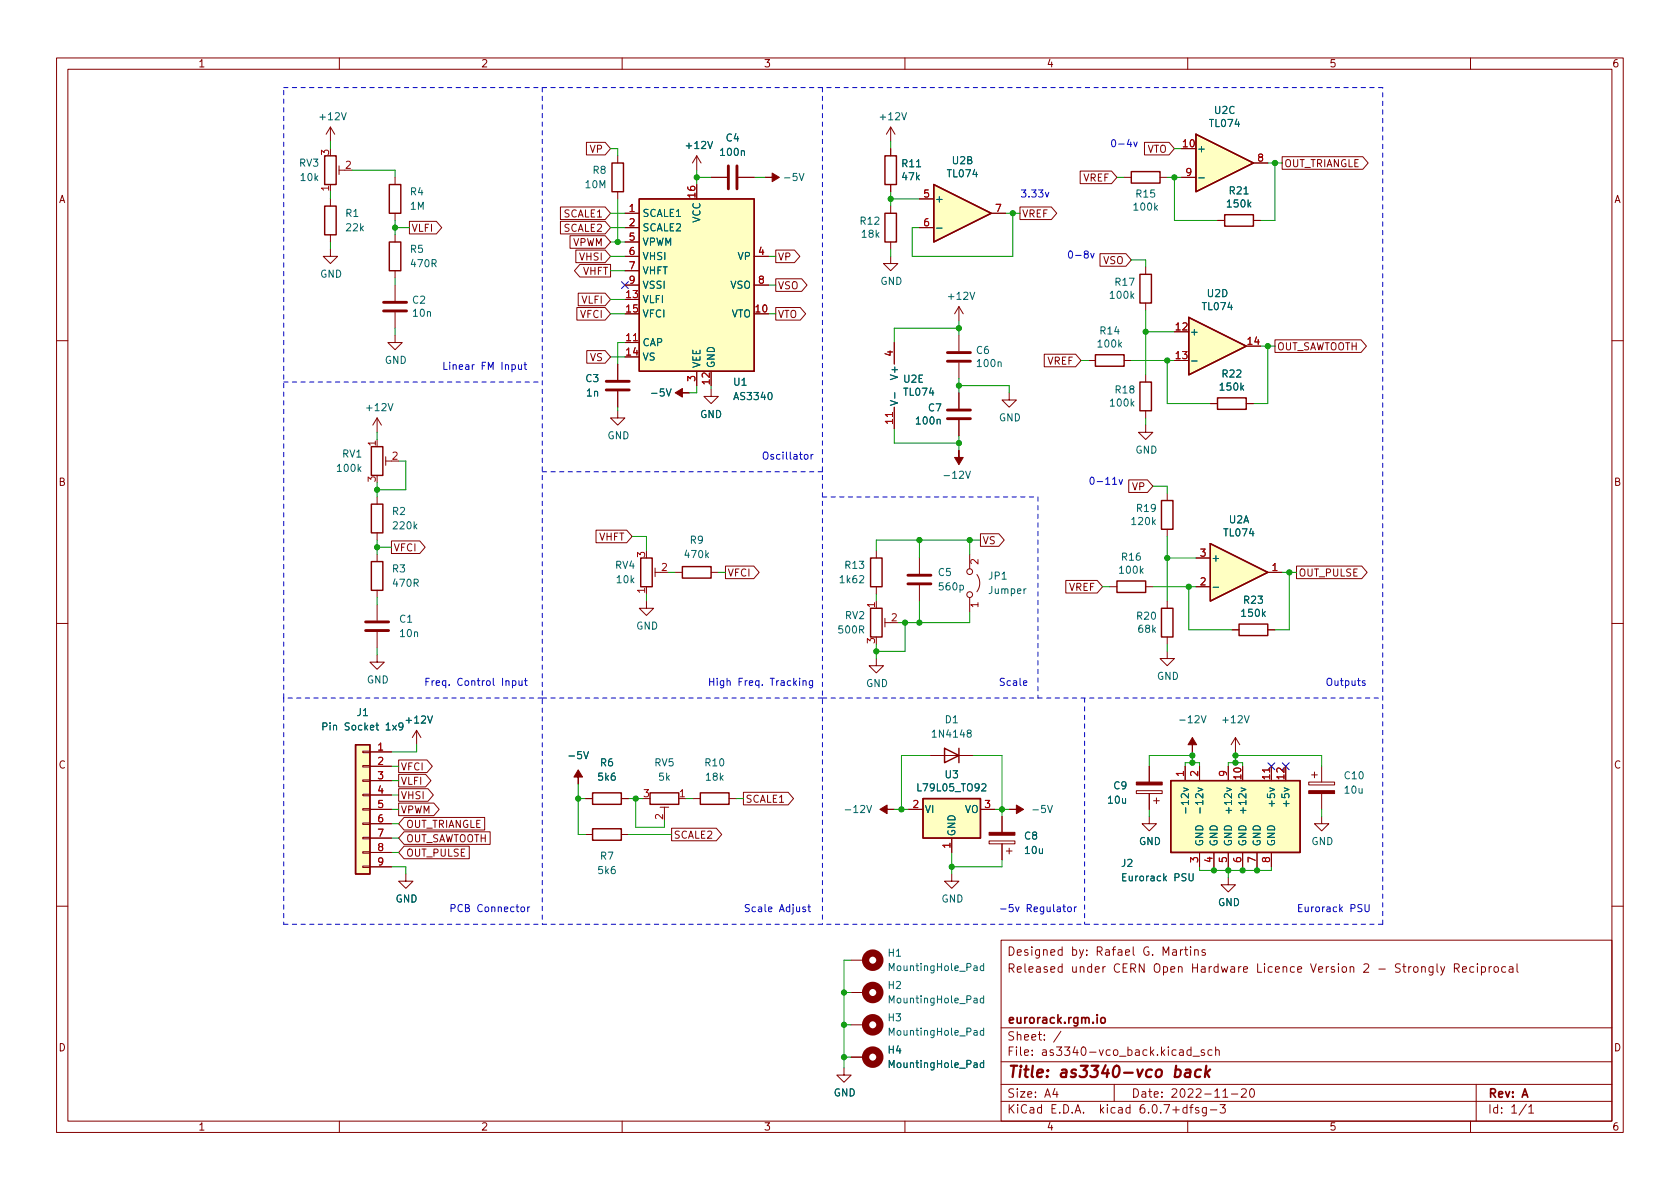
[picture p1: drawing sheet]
<svg xmlns="http://www.w3.org/2000/svg" width="297mm" height="210mm" viewBox="0 0 297 210" stroke-linecap="round" stroke-linejoin="round" font-family="sans-serif">
<g fill="none" stroke="#840000" stroke-width=".18">
<path d="M10 10.2h277v190.1h-277zM12 12.2h273v186.1h-273zM60 10.2v2M110 10.2v2M160 10.2v2M210 10.2v2M260 10.2v2M58.4 22.5l-.7 1.2M58.4 22.5v2.5M58.4 35.2v1.2M58.4 22.5l.8 1.2M59.9 29.3v1.6"/>
<path d="M59.9 30.1h1.1M69.8 31.4v1.2M69.8 37.7v1.3M72.4 39.1h4.8l.9 1.2-.9 1.1h-4.8zM99.1 39.1h7.9l.9 1.2-.9 1.1h-7.9zM99.1 36.6h7.9l.9 1.1-.9 1.1h-7.9zM103.7 25.2h3.3l.9 1.1-.9 1.1h-3.3zM109.2 27.6v1.2M109.2 33.9v1.3M110.5 37.7h2.5M123.2 27.6l-.8 1.2M123.2 27.6v2.5"/>
<path d="M123.2 27.6l.8 1.2M125.7 31.4h2.8M130.6 31.4h2.7M157.5 22.5v2.5M157.5 26.3v1.3M157.5 32.6v1.3M157.5 36.4v1.3M157.5 22.5l-.8 1.2M157.5 22.5l.7 1.2M162.6 35.2h2.5M175.3 37.7h2.5M180.3 36.6h5.6l.9 1.1-.9 1.1h-5.6z"/>
<path d="M191 30.3h5.5l1 1.1-1 1.1h-5.5zM198.8 31.4h1.2M202.4 25.2h4.3l.9 1.1-.9 1.1h-4.3zM205.1 31.4h1.3M208.9 31.4h2.6M215.3 39h1.2M221.6 28.8h2.6M221.6 39h1.3M226.7 27.7h14.3l.9 1.1-.9 1.1h-14.3zM58.4 44.1v1.2h1.3l-1.3 1.3-1.3-1.3h1.3M58.4 41.5v1.3M69.8 59.3v1.3h1.3l-1.3 1.2-1.2-1.2h1.2"/>
<path d="M69.8 41.5v1.3M69.8 47.9v1.2M69.8 50.4v2.8M69.8 55.2v2.8M100.8 41.7h6.2l.9 1.1-.9 1.1h-6.2zM101.8 44.2h5.2l.9 1.1-.9 1.1h-5.2zM102 54.4h5l.9 1.1-.9 1.1h-5zM102.2 51.8h4.8l.9 1.2-.9 1.1h-4.8zM102.5 46.8h5.4v2.2h-5.4l-.9-1.1zM110.5 40.3h2.5M110.5 45.3h2.5M110.5 42.8h2.5"/>
<path d="M110.5 47.9h2.5M110.5 50.4h2.5M133.3 45.3h2.6M133.3 50.4h2.6M137.2 54.4h4.3l1 1.1-1 1.1h-4.3zM137.2 44.2h3.3l.9 1.1-.9 1.1h-3.3zM137.2 49.3h4.5l1 1.1-1 1.1h-4.5zM157.5 45.3v1.3h1.2l-1.2 1.3-1.3-1.3h1.3M157.5 42.8v1.3M162.6 40.3h2.5M169.5 54.2v2.6M169.5 59.3v2.8"/>
<path d="M169.5 54.2l-.7 1.3M169.5 54.2l.8 1.3M194.5 44.9h4.6l.9 1.1-.9 1.1h-4.6zM202.6 47.2v1.3M202.6 53.6v1.3M10 60.2h2M66.7 73.9l-.8 1.3M66.7 73.9v2.5M66.7 73.9l.7 1.3M103.7 62h3.3l.9 1.1-.9 1.1h-3.3zM109.2 72.6v1.3h1.3l-1.3 1.3-1.3-1.3h1.3M109.2 64.4v2.8"/>
<path d="M109.2 69.2v2.8M110.5 60.6h2.5M123.2 65.7v2.5M125.7 68.8v1.3h1.3l-1.3 1.3-1.2-1.3h1.2M158.1 60.6v3.8M158.1 72v3.8M169.5 64.1v2.8M169.5 69.5v2.8M169.5 74.3v2.8M178.4 69.5v1.2h1.3l-1.3 1.3-1.2-1.3h1.2M184.6 62.6h5.6l.9 1.1-.9 1.2h-5.6zM192.4 63.7h1.3"/>
<path d="M198.8 63.7h1.2M202.6 75.2v1.2h1.2l-1.2 1.3-1.3-1.3h1.3M202.6 66.3v1.3M202.6 72.6v1.3M214 71.4h1.3M220.3 71.4h1.3M225.4 60.1h15.3l.9 1.1-.9 1.1h-15.3zM285 60.2h2M66.7 87.9v1.2M66.7 94.2v1.3M66.7 98v1.3M68.2 80.8v1.5"/>
<path d="M68.2 81.5h1M69.2 95.7h5l1 1.1-1 1.1h-5zM105.4 93.8h5.4l1 1.1-1 1.1h-5.4zM154.9 97.4v1.3M162.6 98.7v2.8M171.4 98v2.6M173.4 94.4h3.2l1 1.1-1 1.1h-3.2zM199.6 84.9h3.3l.9 1.1-.9 1.1h-3.3zM206.4 87.2v1.3M206.4 93.6v1.3M211.5 98.7h2.5M10 110.2h2"/>
<path d="M66.7 115.8v1.3h1.2l-1.2 1.3-1.3-1.3h1.3M66.7 104.4v1.3M66.7 106.9v2.8M66.7 111.8v2.7M114.3 106.3v1.3h1.3l-1.3 1.2-1.3-1.2h1.3M115.8 101.2h1M115.8 100.5v1.5M119.4 101.2h1.2M125.7 101.2h1.3M128.3 100.1h5l.9 1.1-.9 1.1h-5zM154.9 116.5v1.2h1.3l-1.3 1.3-1.2-1.3h1.2M154.9 103.8v1.2"/>
<path d="M156.5 109.3v1.6M156.5 110.1h1M162.6 103.5v2.8M171.4 105.7v2.5M172.7 101.6a2.54 2.54 0 0 1 0 3M188.4 102.6h5.6l.9 1.2-.9 1.1h-5.6zM196.2 103.8h1.3M202.6 103.8h1.2M206.4 115.2v1.3h1.2l-1.2 1.2-1.3-1.2h1.3M206.4 106.3v1.3M206.4 112.6v1.3M211.5 103.8h2.5"/>
<path d="M217.8 111.4h1.3M224.2 101.2h2.5M224.2 111.4h1.2M229.2 100.1h11.6l.9 1.1-.9 1.1h-11.6zM285 110.2h2M64.1 137.9h1.3v.3h-1.3zM64.1 135.4h1.3v.2h-1.3zM64.1 132.8h1.3v.3h-1.3zM65.4 133h3.8M65.4 135.5h3.8M65.4 138h3.8M70.5 136.9h4.7l1 1.1-1 1.2h-4.7z"/>
<path d="M70.5 134.4h5l.9 1.1-.9 1.1h-5zM70.5 139.5h5.2l.9 1.1-.9 1.1h-5.2zM73.7 129.2l-.8 1.2M73.7 129.2v2.5M73.7 129.2l.7 1.2M164.5 133.6h7.6M200.9 139.8h4.6v.5h-4.6zM203.2 135.5v2.8M209.5 135.5v2.5M212.1 135.5v2.5M217.2 135.5v2.5M218.4 130.4l-.7 1.3"/>
<path d="M218.4 130.4v2.6M218.4 130.4l.8 1.3M224.8 135.5v2.5M231.4 138.3h4.6v.5h-4.6zM231.9 137h1M232.4 136.5v1M233.7 135.5v2.8M64.1 153.2h1.3v.2h-1.3zM64.1 150.6h1.3v.3h-1.3zM64.1 148.1h1.3v.2h-1.3zM64.1 145.5h1.3v.3h-1.3zM64.1 143h1.3v.3h-1.3z"/>
<path d="M64.1 140.5h1.3v.2h-1.3zM65.4 143.1h3.8M65.4 140.6h3.8M65.4 145.7h3.8M65.4 148.2h3.8M65.4 150.7h3.8M65.4 153.3h3.8M70.5 142h6.2l1 1.1-1 1.1h-6.2zM71.4 147.1h15.3v2.2h-15.3l-.9-1.1zM71.4 144.6h14.3v2.2h-14.3l-.9-1.1zM71.4 149.6h11.6v2.3h-11.6l-.9-1.2zM71.8 154.6v1.2h1.2l-1.2 1.3-1.3-1.3h1.3"/>
<path d="M103.5 147.6h1.3M103.5 141.2h1.3M109.9 147.6h1.2M109.9 141.2h1.2M116.7 142.7h1.5M117.5 142.7v1.1M118.7 146.5h8l.9 1.1-.9 1.1h-8zM122.6 141.2h1.2M128.9 141.2h1.3M131.4 140.1h8l.9 1.1-.9 1.1h-8zM160.7 143.1h2.5M168.3 154.6v1.2h1.2l-1.2 1.3-1.3-1.3h1.3"/>
<path d="M168.3 148.2v2.5M173.4 143.1h2.5M174.9 148.7h4.6v.5h-4.6zM177.2 144.4v2.8M177.2 149.2v2.8M177.9 150.5h1M178.4 150v1M203.2 144.4v1.3h1.3l-1.3 1.2-1.3-1.2h1.3M203.2 140.3v2.8M204 141.6h1M204.5 141.1v1M212.1 150.7v2.6"/>
<path d="M214.6 150.7v2.6M217.2 155.2v1.3h1.2l-1.2 1.2-1.3-1.2h1.3M217.2 150.7v2.6M219.7 150.7v2.6M222.2 150.7v2.6M224.8 150.7v2.6M233.7 144.4v1.3h1.2l-1.2 1.2-1.3-1.2h1.3M233.7 140.3v2.8M10 160.2h2M150.5 175.5h2.5M150.5 169.8h2.5M177 166.3h108v32h-108z"/>
<path d="M207.4 168h.5l.1 .9M208 168.3l-.5 .1a.29 .29 0 0 0-.2 .2 .29 .29 0 0 0 .2 .3h.5M208.7 167.9v1M209.1 167.9l-.2 .1-.2 .2M209.4 167.9h.6M209.6 167.4v1.3l.4 .2M210.5 167.4v.2M210.5 167.9v1M211.2 168.1l.2-.2 .4 .1 .1 .9M211.2 167.9v1M213.1 168l-.4-.1-.2 .2 .1 .3 .5 .1v.4h-.6M253.4 170.9v1.2l-.3 .3h-.4"/>
<path d="M253.4 171l-.5-.1-.3 .3v.4l.2 .3h.6M254.1 170.4v1.3l.2 .2M254.7 170.9l.4 1M255.4 170.9l-.5 1.4-.2 .1M257.1 171.2l.8-.1 .1-.2-.1-.3-.2-.2h-.6v1.5M257.5 171.2l.5 .7M258.6 171.4l.7-.1-.1-.3-.4-.1-.2 .2 .1 .8h.5M260.6 171l-.5-.1-.2 .3v.4l.1 .3h.6M261.2 170.4v.2M261.2 170.9v1M261.9 171l.5-.1 .2 .3v.4l-.1 .3h-.6M261.9 170.9v1.5"/>
<path d="M263.3 170.9v1M263.7 170.9l-.3 .1-.1 .2M264.3 171l.4-.1 .2 .3v.4l-.2 .3h-.4l-.2-.3v-.4zM266.2 171l-.4-.1-.3 .3v.4l.2 .3h.5M266.9 171h.5l.1 .9M267.5 171.3l-.5 .1a.29 .29 0 0 0-.2 .2 .29 .29 0 0 0 .2 .3h.5M268.2 170.4v1.3l.2 .2M285 160.2h2M60 198.3v2M110 198.3v2M149.2 188.8v1.3h1.3l-1.3 1.3-1.2-1.3h1.2M150.5 181.2h2.5"/>
<path d="M150.5 186.9h2.5M160 198.3v2M177 194.8h108M177 191.8h108M177 187.8h108M177 181.8h108M186.5 192.5l-.4 1h1M186.9 193v1M187.6 182.4l-1.3 1.9M197 191.8v3M209.9 195.9l-.5-.1-.3 .3v.4l.2 .3h.6M209.9 195.3v1.5"/>
<path d="M210 198.3v2M210.4 195.8h.5M210.6 185.7l-.5-.1-.2 .3v.4l.1 .3h.6M210.6 185.1v1.5M210.9 195.3l-.3 .2v1.3M210.9 186.8h1.2M211.9 195.9l-.3-.1-.2 .2v.3l.5 .1v.4h-.5M212.9 185.7l-.3-.1-.2 .2v.3l.5 .1v.4h-.5M213.3 195.8v1.2l-.3 .3h-.4M213.3 195.9l-.4-.1-.3 .3v.4l.1 .3h.6M214 196.3h1.1M214.3 185.7l-.4-.1-.3 .3v.4l.1 .3h.6"/>
<path d="M214.9 185.8l.2-.2 .4 .1 .1 .9M214.9 185.1v1.5M215.7 195.3h.9l-.5 .6 .5 .1v.7l-.2 .1h-.5l-.2-.1M216.2 194h.9M217.7 193.5h1.2M219.5 192.7l.6-.2 .2 .2 .1 .3-1 1h1M221.1 192.7l.2-.2a.81 .81 0 0 1 .6 .7 .81 .81 0 0 1-.3 .8h-.2a.81 .81 0 0 1-.3-1.3zM260 198.3v2M261 191.8v6.5M269.9 195.3l-1.3 1.9M270.3 195.8l.4-.5v1.5M270.3 196.8h.9"/>
<circle cx="171.5" cy="105.2" r=".51"/>
<circle cx="171.5" cy="101.1" r=".51"/>
</g>
<path d="M209.7 189.2l.2-.1 .5 .1v1.3M210.5 189.6l-.7 .1a.4 .4 0 0 0-.3 .3 .4 .4 0 0 0 .2 .5l.7-.1M212.3 189.2a.66 .66 0 0 0-1 .3v.6l.1 .3 .2 .1 .6-.1M213.3 188.5l-.3 2M213.3 189.7l.5 .8M214 189.1l-.9 .8" fill="none" stroke="#840000" stroke-width=".4"/>
<path d="M194.7 180.1l.2-.2 .4 .2 .1 .5-.1 .3h-.4l-.2-.1z" fill="none" stroke="#840000" stroke-width=".3"/>
<g fill="none" stroke="#840000" stroke-width=".51">
<path d="M128.8 29.3v4.1M130.3 29.3v4.1M67.8 55h4.1M67.8 53.5h4.1M107.2 69h4.1M107.2 67.4h4.1M167.5 74h4.1M167.5 72.5h4.1M167.5 63.9h4.1M167.5 62.4h4.1M64.6 111.5h4.1M64.6 110h4.1"/>
<path d="M160.5 103.2h4.1M160.5 101.7h4.1"/>
</g>
<g fill="none" stroke="#840000" stroke-width=".25">
<path d="M57.4 36.4h2v5.1h-2zM57.4 27.6h2v5h-2zM68.8 32.6h2.1v5.1h-2.1zM108.2 28.8h2v5.1h-2zM113 35.2h20.3v30.5h-20.3zM156.5 27.6h2v5h-2zM156.5 37.7h2v5.1h-2zM165.1 32.6l10.2 5.1-10.2 5.1zM200 30.3h5.1v2.1h-5.1zM211.5 23.7l10.1 5.1-10.1 5.1zM216.5 38h5.1v2h-5.1zM68.8 42.8h2.1v5.1h-2.1z"/>
<path d="M201.5 48.5h2.1v5.1h-2.1zM210.2 56.1l10.1 5.1-10.1 5.1zM65.7 79h2v5.1h-2zM193.7 62.7h5.1v2.1h-5.1zM201.5 67.6h2.1v5h-2.1zM215.3 70.4h5v2h-5zM65.7 89.1h2v5.1h-2zM65.7 99.3h2v5.1h-2zM113.3 98.7h2v5.1h-2zM153.9 98.7h2.1v5.1h-2.1zM205.4 88.5h2v5.1h-2zM214 96.1l10.2 5.1-10.2 5.1z"/>
<path d="M120.6 100.2h5.1v2h-5.1zM153.9 107.6h2.1v5h-2.1zM197.5 102.7h5.1v2.1h-5.1zM205.4 107.6h2v5h-2zM219.1 110.4h5.1v2h-5.1zM62.9 131.7h2.5v22.9h-2.5zM167 132.3l2.5 1.3-2.5 1.3zM169.5 132.3v2.6M207 138h22.9v12.7h-22.9zM104.8 146.6h5.1v2h-5.1zM104.8 140.2h5.1v2h-5.1zM114.9 140.2h5.1v2h-5.1z"/>
<path d="M123.8 140.2h5.1v2h-5.1zM163.2 141.2h10.2v7h-10.2z"/>
</g>
<g fill="#ffffc2" stroke="#ffffc2" stroke-width=".18">
<path d="M113 35.2h20.3v30.5h-20.3z"/>
<path d="M210.2 56.1l10.1 5.1-10.1 5.1z"/>
<path d="M214 96.1l10.2 5.1-10.2 5.1z"/>
<path d="M211.5 23.7l10.1 5.1-10.1 5.1z"/>
<path d="M165.1 32.6l10.2 5.1-10.2 5.1z"/>
<path d="M163.2 141.2h10.2v7h-10.2z"/>
<path d="M207 138h22.9v12.7h-22.9z"/>
<path d="M62.9 131.7h2.5v22.9h-2.5z"/>
</g>
<g fill="#840000" stroke="#840000" stroke-width=".18">
<path d="M135.3 31.4h1.2v-.8l1.3 .8-1.3 .7v-.7z"/>
<path d="M200.9 138.3h4.6v.5h-4.6z"/>
<path d="M210.8 130.4l.8 1.3h-.8v1.3v-1.3h-.7z"/>
<path d="M178.4 143.1h1.3v-.7l1.3 .7-1.3 .8v-.8z"/>
<path d="M231.4 139.8h4.6v.5h-4.6z"/>
<path d="M155.6 143.1l1.2-.7v.7h1.3h-1.3v.8z"/>
<path d="M169.5 79.6v1.3h.8l-.8 1.3-.7-1.3h.7z"/>
<path d="M174.9 147.2h4.6v.5h-4.6z"/>
<path d="M119.4 69.5l1.2-.8v.8h1.3h-1.3v.7z"/>
<path d="M102.2 136.1l.8 1.3h-.8v1.3v-1.3h-.7z"/>
</g>
<g fill="none" stroke="#840000" stroke-width="1.3">
<circle cx="154.3" cy="169.8" r="1.27"/>
<circle cx="154.3" cy="175.5" r="1.27"/>
<circle cx="154.3" cy="186.9" r="1.27"/>
<circle cx="154.3" cy="181.2" r="1.27"/>
</g>
<g fill="none" stroke="#006464" stroke-width=".18">
<path d="M212 31.5h.9M165.6 40.3h1M158.2 69.4v1M210.7 63.8h1M214.5 103.8h1M57.1 128.5l.6-.1 .1-.2v-.3l-.7-.1v1.3M71.2 128.4l-.2 .2-.4-.1-.1-.1 .1-.5 .4-.1 .2 .1a.84 .84 0 0 1-.3 1.2h-.3M209.6 142.8v1M210.2 154.5v1l.3 .3 .3-.1 .2-.2v-1M212.2 142.8v1M217.3 142.8v1M219.8 142.8v1"/>
<path d="M173.9 176.6l-.3-.1-.3 .2 .1 .6h.5M173.9 170.9l-.3-.1-.3 .2 .1 .6h.5M173.9 170.4v1.2M173.9 176.1v1.3M173.9 182.3l-.3-.1-.3 .3 .1 .5h.5M173.9 188l-.3-.1-.3 .3 .1 .5h.5M173.9 181.8v1.3M173.9 187.5v1.3"/>
</g>
<g fill="none" stroke="#0000c2" stroke-width=".18">
<path d="M184.8 34l.3 .9 .3-.9M200.5 25.1l.3 .9 .3-.9M192.8 44.8l.3 .8 .3-.8M90.5 64.5h.4l.2 .2-.1 .6h-.5M91.7 64.5v.8h.3l.2-.1M92.2 64.5v.8M92.6 64.5h.5M92.8 64.1v1.1l.3 .1M142.3 80.4h.3l.3 .2v.4l-.3 .2-.3-.1-.1-.1zM143.4 80.4v.8M143.8 80.4l-.4 .2M196.7 85.7h.7"/>
<path d="M197.9 84.8l.3 .9 .3-.9M92.9 119.9v1.1l.3 .2M141.4 119.9v.2M90.6 120.4h.4l.2 .2-.1 .6h-.5M90.6 120.4v1.2M91.8 120.4v.8h.3l.2-.1M92.3 120.4v.8M92.7 120.4h.5M141.4 120.4v.8M142 120.5l.2-.1h.3v.8M142 120.4v.8M143.7 120.4v1l-.3 .2h-.3"/>
<path d="M143.7 120.4h-.4l-.2 .2 .1 .6h.5M181 120.8l.6-.1-.1-.3h-.4l-.1 .1v.7h.5M241.3 120.4h-.3l-.1 .1v.2l.4 .1v.4h-.4M143 159.9v1.1l.3 .2M188.1 159.9v1.1l.3 .2M241.3 159.9v1.1l.3 .2h.2l.3-.2v-1.1M92.2 160.4h.3l.3 .2v.4l-.3 .2h-.3l-.1-.2zM93.3 160.4v.8M93.7 160.4l-.4 .2M142.4 160.4h-.3l-.2 .2 .1 .1 .4 .2v.3h-.5M142.8 160.4h.5M187.9 160.4h.5"/>
<path d="M188.9 160.4h.3l.2 .2v.4l-.2 .2h-.3l-.1-.2zM190 160.4v.8M190.3 160.4l-.3 .2"/>
</g>
<g fill="none" stroke="#0000c2" stroke-width=".18" stroke-dasharray=".8 .8">
<path d="M95.9 15.5v147.9M145.4 15.5v147.9M244.5 15.5h-194.3M50.2 67.6h45.7M95.9 83.4h49.5M145.4 83.4v-.6M145.4 87.9h38.1M183.5 87.9v35.5M50.2 123.4v40M50.2 123.4v-107.9M95.9 123.4h49.5M95.9 123.4h-45.7"/>
<path d="M145.4 123.4h38.1M183.5 123.4h61M191.8 123.4v40M50.2 163.4h45.7M95.9 163.4h148.6M244.5 163.4v-147.9"/>
</g>
<g fill="none" stroke="#009600" stroke-width=".18">
<path d="M58.4 25v1.3M58.4 33.9v1.3M62.2 30.1h7.6v1.3M69.8 39v2.5M107.9 26.3h1.3v1.3M107.9 37.7h2.6M109.2 35.2v7.6M123.2 31.4h2.5M123.2 30.1v2.5M133.3 31.4h2M157.5 35.2h5.1M157.5 25v1.3"/>
<path d="M157.5 33.9v2.5M177.8 37.7h2.5M179.1 37.7v7.6h-17.8v-5h1.3M197.5 31.4h1.3M206.4 31.4h2.5M207.6 26.3h1.3M207.6 31.4v7.6h7.7M224.2 28.8h2.5M225.4 28.8v10.2h-2.5M58.4 42.8v1.3M69.8 49.1v1.3M69.8 58v1.3"/>
<path d="M69.8 40.3h2.6M107.9 45.3h2.6M107.9 53h2.6M107.9 55.5h2.6M107.9 40.3h2.6M107.9 42.8h2.6M107.9 47.9h2.6M135.9 45.3h1.3M135.9 55.5h1.3M135.9 50.4h1.3M157.5 44.1v1.2M169.5 56.8v2.5"/>
<path d="M169.5 58h-11.4v2.6M200 46h2.6v1.2M202.6 54.9v11.4M202.6 58.7h5M66.7 76.4v1.3M107.9 63.1h2.6M109.2 72v.6M110.5 60.6h-1.3v3.8M123.2 68.2v1.3h-1.3M125.7 68.2v.6M158.1 75.8v2.6h11.4M169.5 66.9v2.6"/>
<path d="M169.5 77.1v2.5M169.5 68.2h8.9v1.3M191.1 63.7h1.3M200 63.7h7.6M202.6 73.9v1.3M206.4 63.7v7.7h7.6M222.9 61.2h2.5M224.2 61.2v10.2h-2.6M66.7 85.3v2.6M66.7 95.5v2.5M66.7 96.8h2.5M70.5 81.5h1.3v5.1h-5.1"/>
<path d="M111.8 94.9h2.5v2.5M162.6 95.5v3.2M171.4 95.5v2.5M173.4 95.5h-18.5v1.9M203.8 86h2.6v1.2M206.4 98.7h5.1M206.4 94.9v11.4M66.7 105.7v1.2M66.7 114.5v1.3M114.3 105v1.3M118.1 101.2h1.3M127 101.2h1.3"/>
<path d="M154.9 105v1.3M154.9 113.9v2.6M160 110.1v5.1h-5.1M162.6 106.3v3.8M171.4 108.2v1.9h-12.7M194.9 103.8h1.3M203.8 103.8h7.7M206.4 113.9v1.3M210.2 103.8v7.6h7.6M226.7 101.2h2.5M228 101.2v10.2h-2.6M69.2 135.5h1.3"/>
<path d="M69.2 138h1.3M73.7 131.7v1.3h-4.5M102.2 138.7v8.9h1.3M164.5 133.6h-5.1v9.5M172.1 133.6h5.1v10.8M209.5 135.5v-.6h2.6v.6M210.8 133.6h-7.6v1.9M210.8 133v1.9M217.2 135.5v-.6h2.5v.6M218.4 133.6h15.3v1.9M218.4 133v1.9M69.2 143.1h1.3"/>
<path d="M69.2 153.3h2.6v1.3M69.2 140.6h1.3M69.2 148.2h1.3M69.2 145.7h1.3M69.2 150.7h1.3M102.2 141.2h1.3M111.1 141.2h2.6M111.1 147.6h7.6M112.4 141.2v5.1h5.1v-1.3M121.3 141.2h1.3M130.2 141.2h1.2M158.1 143.1h2.6"/>
<path d="M168.3 150.7v3.9M175.9 143.1h2.5M177.2 152v1.3h-8.9M203.2 143.1v1.3M212.1 153.3v.6h12.7v-.6M214.6 153.3v.6M217.2 153.3v1.9M219.7 153.3v.6M222.2 153.3v.6M233.7 143.1v1.3M149.2 175.5h1.3M150.5 169.8h-1.3v19"/>
<path d="M149.2 181.2h1.3M149.2 186.9h1.3"/>
</g>
<path d="M109.9 49.8l1.2 1.2M111.1 49.8l-1.2 1.2M224.2 134.9l1.2 1.2M225.4 134.9l-1.2 1.2M226.7 134.9l1.2 1.2M227.9 134.9l-1.2 1.2" fill="none" stroke="#000084" stroke-width=".18"/>
<g fill="#009600" stroke="#009600" stroke-width=".18">
<circle cx="66.7" cy="96.8" r=".46"/>
<circle cx="169.5" cy="78.4" r=".46"/>
<circle cx="179.1" cy="37.7" r=".46"/>
<circle cx="157.5" cy="35.2" r=".46"/>
<circle cx="169.5" cy="58" r=".46"/>
<circle cx="169.5" cy="68.2" r=".46"/>
<circle cx="109.2" cy="42.8" r=".46"/>
<circle cx="123.2" cy="31.4" r=".46"/>
<circle cx="69.8" cy="40.3" r=".46"/>
<circle cx="66.7" cy="86.6" r=".46"/>
<circle cx="217.2" cy="153.9" r=".46"/>
<circle cx="219.7" cy="153.9" r=".46"/>
<circle cx="162.6" cy="95.5" r=".46"/>
<circle cx="225.4" cy="28.8" r=".46"/>
<circle cx="207.6" cy="31.4" r=".46"/>
<circle cx="206.4" cy="63.7" r=".46"/>
<circle cx="224.2" cy="61.2" r=".46"/>
<circle cx="202.6" cy="58.7" r=".46"/>
<circle cx="206.4" cy="98.7" r=".46"/>
<circle cx="210.2" cy="103.8" r=".46"/>
<circle cx="162.6" cy="110.1" r=".46"/>
<circle cx="160" cy="110.1" r=".46"/>
<circle cx="154.9" cy="115.2" r=".46"/>
<circle cx="159.4" cy="143.1" r=".46"/>
<circle cx="177.2" cy="143.1" r=".46"/>
<circle cx="171.4" cy="95.5" r=".46"/>
<circle cx="168.3" cy="153.3" r=".46"/>
<circle cx="149.2" cy="175.5" r=".46"/>
<circle cx="149.2" cy="181.2" r=".46"/>
<circle cx="149.2" cy="186.9" r=".46"/>
<circle cx="210.8" cy="133.6" r=".46"/>
<circle cx="210.8" cy="134.9" r=".46"/>
<circle cx="218.4" cy="134.9" r=".46"/>
<circle cx="228" cy="101.2" r=".46"/>
<circle cx="102.2" cy="141.2" r=".46"/>
<circle cx="112.4" cy="141.2" r=".46"/>
<circle cx="214.6" cy="153.9" r=".46"/>
<circle cx="218.4" cy="133.6" r=".46"/>
<circle cx="222.2" cy="153.9" r=".46"/>
</g>
<text font-size="2.8" fill="#840000" x="178" y="190.6">Title: as3340-vco back</text>
<g font-size="2.1" fill="#840000">
<text x="178" y="172">Released under CERN Open Hardware Licence Version 2 - Strongly Reciprocal</text>
<text x="178" y="169">Designed by: Rafael G. Martins</text>
<text x="178" y="184">Sheet: /</text>
<text x="178" y="181">eurorack.rgm.io</text>
<text x="178" y="186.7">File: as3340-vco_back.kicad_sch</text>
<text x="178" y="196.9">KiCad E.D.A. kicad 6.0.7+dfsg-3</text>
<text x="178" y="194.1">Size: A4</text>
<text x="200" y="194.1">Date: 2022-11-20</text>
<text x="263" y="194.1">Rev: A</text>
<text x="263" y="196.9">Id: 1/1</text>
</g>
<g font-size="1.8" fill="#840000">
<text x="35" y="11.9">1</text>
<text x="85" y="11.9">2</text>
<text x="135" y="11.9">3</text>
<text x="185" y="11.9">4</text>
<text x="235" y="11.9">5</text>
<text x="285" y="11.9">6</text>
<text x="104.3" y="27">VP</text>
<text x="202.7" y="27">VTO</text>
<text x="227" y="29.5">OUT_TRIANGLE</text>
<text x="10.3" y="35.9">A</text>
<text x="191.5" y="32.1">VREF</text>
<text x="285.3" y="35.9">A</text>
<text x="72.7" y="41">VLFI</text>
<text x="99.7" y="41">SCALE2</text>
<text x="99.7" y="38.4">SCALE1</text>
<text x="180.7" y="38.4">VREF</text>
<text x="101.2" y="43.5">VPWM</text>
<text x="102.6" y="46.1">VHSI</text>
<text x="137.5" y="46.1">VP</text>
<text x="195" y="46.7">VSO</text>
<text x="102.8" y="53.7">VLFI</text>
<text x="103" y="48.6">VHFT</text>
<text x="137.5" y="51.1">VSO</text>
<text x="102.7" y="56.2">VFCI</text>
<text x="137.5" y="56.2">VTO</text>
<text x="104.3" y="63.8">VS</text>
<text x="185.1" y="64.5">VREF</text>
<text x="225.7" y="61.9">OUT_SAWTOOTH</text>
<text x="10.3" y="85.9">B</text>
<text x="200.2" y="86.7">VP</text>
<text x="285.3" y="85.9">B</text>
<text x="105.9" y="95.6">VHFT</text>
<text x="69.5" y="97.5">VFCI</text>
<text x="128.6" y="101.9">VFCI</text>
<text x="173.7" y="96.2">VS</text>
<text x="229.6" y="101.9">OUT_PULSE</text>
<text x="189" y="104.5">VREF</text>
<text x="10.3" y="135.9">C</text>
<text x="70.8" y="136.2">VFCI</text>
<text x="285.3" y="135.9">C</text>
<text x="70.8" y="143.8">VPWM</text>
<text x="70.8" y="138.8">VLFI</text>
<text x="70.8" y="141.3">VHSI</text>
<text x="131.8" y="141.9">SCALE1</text>
<text x="71.8" y="148.9">OUT_SAWTOOTH</text>
<text x="71.8" y="146.4">OUT_TRIANGLE</text>
<text x="119.1" y="148.3">SCALE2</text>
<text x="71.8" y="151.5">OUT_PULSE</text>
<text x="10.3" y="185.9">D</text>
<text x="285.3" y="185.9">D</text>
<text x="35" y="199.9">1</text>
<text x="85" y="199.9">2</text>
<text x="135" y="199.9">3</text>
<text x="185" y="199.9">4</text>
<text x="235" y="199.9">5</text>
<text x="285" y="199.9">6</text>
</g>
<g font-size="1.8" fill="#006464">
<text x="56.7" y="21.3">+12V</text>
<text x="155.8" y="21.3">+12V</text>
<text x="214" y="22.4">TL074</text>
<text x="214.8" y="20.1">U2C</text>
<text x="52.9" y="29.5">RV3</text>
<text x="121.5" y="26.3">+12V</text>
<text x="127.5" y="27.6">100n</text>
<text x="128.4" y="25">C4</text>
<text x="159.6" y="29.6">R11</text>
<text x="168.4" y="29">U2B</text>
<text x="211.6" y="26.9">+</text>
<text x="53.2" y="32">10k</text>
<text x="72.6" y="34.5">R4</text>
<text x="103.6" y="33.3">10M</text>
<text x="104.9" y="30.7">R8</text>
<text x="139" y="32">-5V</text>
<text x="159.6" y="31.9">47k</text>
<text x="165.2" y="35.8">+</text>
<text x="167.6" y="31.3">TL074</text>
<text x="200.9" y="34.9">R15</text>
<text x="217.5" y="34.4">R21</text>
<text x="61.1" y="38.3">R1</text>
<text x="61.3" y="40.9">22k</text>
<text x="72.6" y="37.1">1M</text>
<text x="113.5" y="38.3">SCALE1</text>
<text x="113.5" y="40.9">SCALE2</text>
<text x="123.8" y="39.4" transform="rotate(-90 123.8 39.4)">VCC</text>
<text x="152.2" y="39.7">R12</text>
<text x="200.6" y="37.2">100k</text>
<text x="217.1" y="36.7">150k</text>
<text x="72.6" y="44.7">R5</text>
<text x="72.8" y="47.2">470R</text>
<text x="113.5" y="43.4">VPWM</text>
<text x="113.5" y="46">VHSI</text>
<text x="130.5" y="46">VP</text>
<text x="152.4" y="42">18k</text>
<text x="56.6" y="49.1">GND</text>
<text x="73" y="53.7">C2</text>
<text x="113.5" y="53.6">VLFI</text>
<text x="113.5" y="48.5">VHFT</text>
<text x="113.5" y="51">VSSI</text>
<text x="129.1" y="51">VSO</text>
<text x="155.6" y="50.4">GND</text>
<text x="167.8" y="53">+12V</text>
<text x="196.4" y="52.8">100k</text>
<text x="197.2" y="50.5">R17</text>
<text x="213.5" y="52.5">U2D</text>
<text x="73.1" y="56">10n</text>
<text x="113.5" y="56.1">VFCI</text>
<text x="129.2" y="56.1">VTO</text>
<text x="194.6" y="59.1">R14</text>
<text x="210.3" y="59.3">+</text>
<text x="212.7" y="54.8">TL074</text>
<text x="68" y="64.3">GND</text>
<text x="113.5" y="61.2">CAP</text>
<text x="113.5" y="63.7">VS</text>
<text x="123.8" y="65.1" transform="rotate(-90 123.8 65.1)">VEE</text>
<text x="126.4" y="65.1" transform="rotate(-90 126.4 65.1)">GND</text>
<text x="172.7" y="62.6">C6</text>
<text x="172.9" y="64.9">100n</text>
<text x="194.2" y="61.4">100k</text>
<text x="103.6" y="67.6">C3</text>
<text x="103.8" y="70.1">1n</text>
<text x="115.5" y="70.1">-5V</text>
<text x="129.8" y="68.2">U1</text>
<text x="130" y="70.7">AS3340</text>
<text x="158.7" y="71.9" transform="rotate(-90 158.7 71.9)">V-</text>
<text x="158.7" y="66.7" transform="rotate(-90 158.7 66.7)">V+</text>
<text x="159.8" y="67.7">U2E</text>
<text x="159.9" y="70">TL074</text>
<text x="196.4" y="71.9">100k</text>
<text x="197.3" y="69.6">R18</text>
<text x="215.8" y="69.1">150k</text>
<text x="216.2" y="66.7">R22</text>
<text x="65" y="72.7">+12V</text>
<text x="107.4" y="77.7">GND</text>
<text x="123.8" y="73.9">GND</text>
<text x="162.1" y="75.1">100n</text>
<text x="164.2" y="72.7">C7</text>
<text x="176.6" y="74.5">GND</text>
<text x="59.8" y="83.4">100k</text>
<text x="60.6" y="80.9">RV1</text>
<text x="200.7" y="80.2">GND</text>
<text x="167.3" y="84.7">-12V</text>
<text x="69.4" y="91.1">R2</text>
<text x="69.7" y="93.6">220k</text>
<text x="200.2" y="92.8">120k</text>
<text x="201.1" y="90.5">R19</text>
<text x="216.5" y="94.8">TL074</text>
<text x="217.3" y="92.5">U2A</text>
<text x="69.4" y="101.2">R3</text>
<text x="108.8" y="100.6">RV4</text>
<text x="121.2" y="98.7">470k</text>
<text x="122.1" y="96.1">R9</text>
<text x="149.5" y="100.6">R13</text>
<text x="165.9" y="101.8">C5</text>
<text x="198.1" y="101.4">100k</text>
<text x="198.4" y="99.1">R16</text>
<text x="214.1" y="99.3">+</text>
<text x="69.6" y="103.8">470R</text>
<text x="109.1" y="103.1">10k</text>
<text x="148.7" y="103.1">1k62</text>
<text x="166.2" y="104.4">560p</text>
<text x="174.9" y="102.5">JP1</text>
<text x="174.9" y="105">Jumper</text>
<text x="220" y="106.8">R23</text>
<text x="70.7" y="110.1">C1</text>
<text x="70.8" y="112.6">10n</text>
<text x="112.5" y="111.3">GND</text>
<text x="148.4" y="112">500R</text>
<text x="149.5" y="109.5">RV2</text>
<text x="201.1" y="109.6">R20</text>
<text x="201.3" y="111.9">68k</text>
<text x="219.6" y="109.1">150k</text>
<text x="64.8" y="120.8">GND</text>
<text x="153.1" y="121.5">GND</text>
<text x="204.5" y="120.2">GND</text>
<text x="57.9" y="129.2">Pin Socket 1x9</text>
<text x="63.2" y="126.6">J1</text>
<text x="72" y="127.9">+12V</text>
<text x="165.2" y="130.4">1N4148</text>
<text x="167.1" y="127.9">D1</text>
<text x="209" y="127.9">-12V</text>
<text x="216.4" y="127.9">+12V</text>
<text x="100.9" y="134.2">-5V</text>
<text x="106.2" y="135.5">R6</text>
<text x="115.8" y="135.5">RV5</text>
<text x="124.7" y="135.5">R10</text>
<text x="167.1" y="137.6">U3</text>
<text x="237.8" y="137.8">C10</text>
<text x="105.8" y="138">5k6</text>
<text x="116.5" y="138">5k</text>
<text x="124.9" y="138">18k</text>
<text x="149.8" y="143.8">-12V</text>
<text x="162.5" y="139.9">L79L05_TO92</text>
<text x="163.4" y="143.8">VI</text>
<text x="170.5" y="143.8">VO</text>
<text x="182.9" y="143.8">-5V</text>
<text x="196" y="142.1">10u</text>
<text x="196.9" y="139.6">C9</text>
<text x="210.2" y="142.6" transform="rotate(-90 210.2 142.6)">-12v</text>
<text x="212.7" y="142.6" transform="rotate(-90 212.7 142.6)">-12v</text>
<text x="217.8" y="143" transform="rotate(-90 217.8 143)">+12v</text>
<text x="220.3" y="143" transform="rotate(-90 220.3 143)">+12v</text>
<text x="225.4" y="142.1" transform="rotate(-90 225.4 142.1)">+5v</text>
<text x="228" y="142.1" transform="rotate(-90 228 142.1)">+5v</text>
<text x="237.8" y="140.3">10u</text>
<text x="168.9" y="147.9" transform="rotate(-90 168.9 147.9)">GND</text>
<text x="181.2" y="148.5">C8</text>
<text x="201.4" y="149.4">GND</text>
<text x="212.7" y="149.7" transform="rotate(-90 212.7 149.7)">GND</text>
<text x="215.3" y="149.7" transform="rotate(-90 215.3 149.7)">GND</text>
<text x="217.8" y="149.7" transform="rotate(-90 217.8 149.7)">GND</text>
<text x="220.3" y="149.7" transform="rotate(-90 220.3 149.7)">GND</text>
<text x="222.9" y="149.7" transform="rotate(-90 222.9 149.7)">GND</text>
<text x="225.4" y="149.7" transform="rotate(-90 225.4 149.7)">GND</text>
<text x="231.8" y="149.4">GND</text>
<text x="105.8" y="154.6">5k6</text>
<text x="106.2" y="152">R7</text>
<text x="181.3" y="151">10u</text>
<text x="198.3" y="153.3">J2</text>
<text x="198.8" y="155.8">Eurorack PSU</text>
<text x="69.9" y="159.6">GND</text>
<text x="166.4" y="159.6">GND</text>
<text x="215.3" y="160.2">GND</text>
<text x="157.1" y="169.2">H1</text>
<text x="157.6" y="171.7">MountingHole_Pad</text>
<text x="157.1" y="174.9">H2</text>
<text x="157.6" y="177.4">MountingHole_Pad</text>
<text x="157.1" y="180.6">H3</text>
<text x="157.6" y="183.1">MountingHole_Pad</text>
<text x="157.1" y="186.3">H4</text>
<text x="157.6" y="188.8">MountingHole_Pad</text>
<text x="147.4" y="193.9">GND</text>
</g>
<g font-size="1.8" fill="#a90000">
<text x="58.2" y="27.4" transform="rotate(-90 58.2 27.4)">3</text>
<text x="61.1" y="29.8">2</text>
<text x="209.2" y="26">10</text>
<text x="222.4" y="28.6">8</text>
<text x="58.2" y="33.8" transform="rotate(-90 58.2 33.8)">1</text>
<text x="122.9" y="34.9" transform="rotate(-90 122.9 34.9)">16</text>
<text x="163.3" y="34.9">5</text>
<text x="209.7" y="31.1">9</text>
<text x="111.3" y="37.5">1</text>
<text x="111.3" y="40">2</text>
<text x="163.3" y="40">6</text>
<text x="176" y="37.5">7</text>
<text x="111.3" y="42.5">5</text>
<text x="111.3" y="45.1">6</text>
<text x="111.3" y="47.6">7</text>
<text x="134.1" y="45.1">4</text>
<text x="110.8" y="52.7">13</text>
<text x="111.3" y="50.2">9</text>
<text x="134.1" y="50.2">8</text>
<text x="110.8" y="55.2">15</text>
<text x="133.6" y="55.2">10</text>
<text x="207.9" y="58.4">12</text>
<text x="110.8" y="60.3">11</text>
<text x="110.8" y="62.9">14</text>
<text x="157.9" y="63" transform="rotate(-90 157.9 63)">4</text>
<text x="207.9" y="63.5">13</text>
<text x="220.6" y="61">14</text>
<text x="122.9" y="67.4" transform="rotate(-90 122.9 67.4)">3</text>
<text x="125.5" y="67.9" transform="rotate(-90 125.5 67.9)">12</text>
<text x="157.9" y="74.9" transform="rotate(-90 157.9 74.9)">11</text>
<text x="66.4" y="78.8" transform="rotate(-90 66.4 78.8)">1</text>
<text x="69.4" y="81.3">2</text>
<text x="66.4" y="85.2" transform="rotate(-90 66.4 85.2)">3</text>
<text x="114" y="98.5" transform="rotate(-90 114 98.5)">3</text>
<text x="117" y="101">2</text>
<text x="173" y="99.8" transform="rotate(-90 173 99.8)">2</text>
<text x="212.2" y="98.4">3</text>
<text x="224.9" y="101">1</text>
<text x="114" y="104.9" transform="rotate(-90 114 104.9)">1</text>
<text x="154.7" y="107.4" transform="rotate(-90 154.7 107.4)">1</text>
<text x="173" y="107.4" transform="rotate(-90 173 107.4)">1</text>
<text x="212.2" y="103.5">2</text>
<text x="154.7" y="113.8" transform="rotate(-90 154.7 113.8)">3</text>
<text x="157.6" y="109.8">2</text>
<text x="66.8" y="132.7">1</text>
<text x="66.8" y="135.2">2</text>
<text x="66.8" y="137.8">3</text>
<text x="209.3" y="137.3" transform="rotate(-90 209.3 137.3)">1</text>
<text x="211.8" y="137.3" transform="rotate(-90 211.8 137.3)">2</text>
<text x="216.9" y="137.3" transform="rotate(-90 216.9 137.3)">9</text>
<text x="219.5" y="137.8" transform="rotate(-90 219.5 137.8)">10</text>
<text x="224.5" y="137.8" transform="rotate(-90 224.5 137.8)">11</text>
<text x="227.1" y="137.8" transform="rotate(-90 227.1 137.8)">12</text>
<text x="66.8" y="140.3">4</text>
<text x="66.8" y="142.9">5</text>
<text x="113.8" y="141">3</text>
<text x="120.2" y="141">1</text>
<text x="161.4" y="142.9">2</text>
<text x="174.1" y="142.9">3</text>
<text x="66.8" y="145.4">6</text>
<text x="66.8" y="147.9">7</text>
<text x="117.2" y="144.9" transform="rotate(-90 117.2 144.9)">2</text>
<text x="168" y="150" transform="rotate(-90 168 150)">1</text>
<text x="66.8" y="150.5">8</text>
<text x="66.8" y="153">9</text>
<text x="211.8" y="152.5" transform="rotate(-90 211.8 152.5)">3</text>
<text x="214.4" y="152.5" transform="rotate(-90 214.4 152.5)">4</text>
<text x="216.9" y="152.5" transform="rotate(-90 216.9 152.5)">5</text>
<text x="219.5" y="152.5" transform="rotate(-90 219.5 152.5)">6</text>
<text x="222" y="152.5" transform="rotate(-90 222 152.5)">7</text>
<text x="224.5" y="152.5" transform="rotate(-90 224.5 152.5)">8</text>
</g>
<g font-size="1.8" fill="#0000c2">
<text x="196.2" y="26">0-4v</text>
<text x="180.3" y="34.9">3.33v</text>
<text x="188.6" y="45.7">0-8v</text>
<text x="78.1" y="65.4">Linear FM Input</text>
<text x="134.6" y="81.3">Oscillator</text>
<text x="192.4" y="85.7">0-11v</text>
<text x="74.9" y="121.3">Freq. Control Input</text>
<text x="125.1" y="121.3">High Freq. Tracking</text>
<text x="176.5" y="121.3">Scale</text>
<text x="234.3" y="121.3">Outputs</text>
<text x="79.4" y="161.3">PCB Connector</text>
<text x="131.4" y="161.3">Scale Adjust</text>
<text x="176.5" y="161.3">-5v Regulator</text>
<text x="229.2" y="161.3">Eurorack PSU</text>
</g>
</svg>
